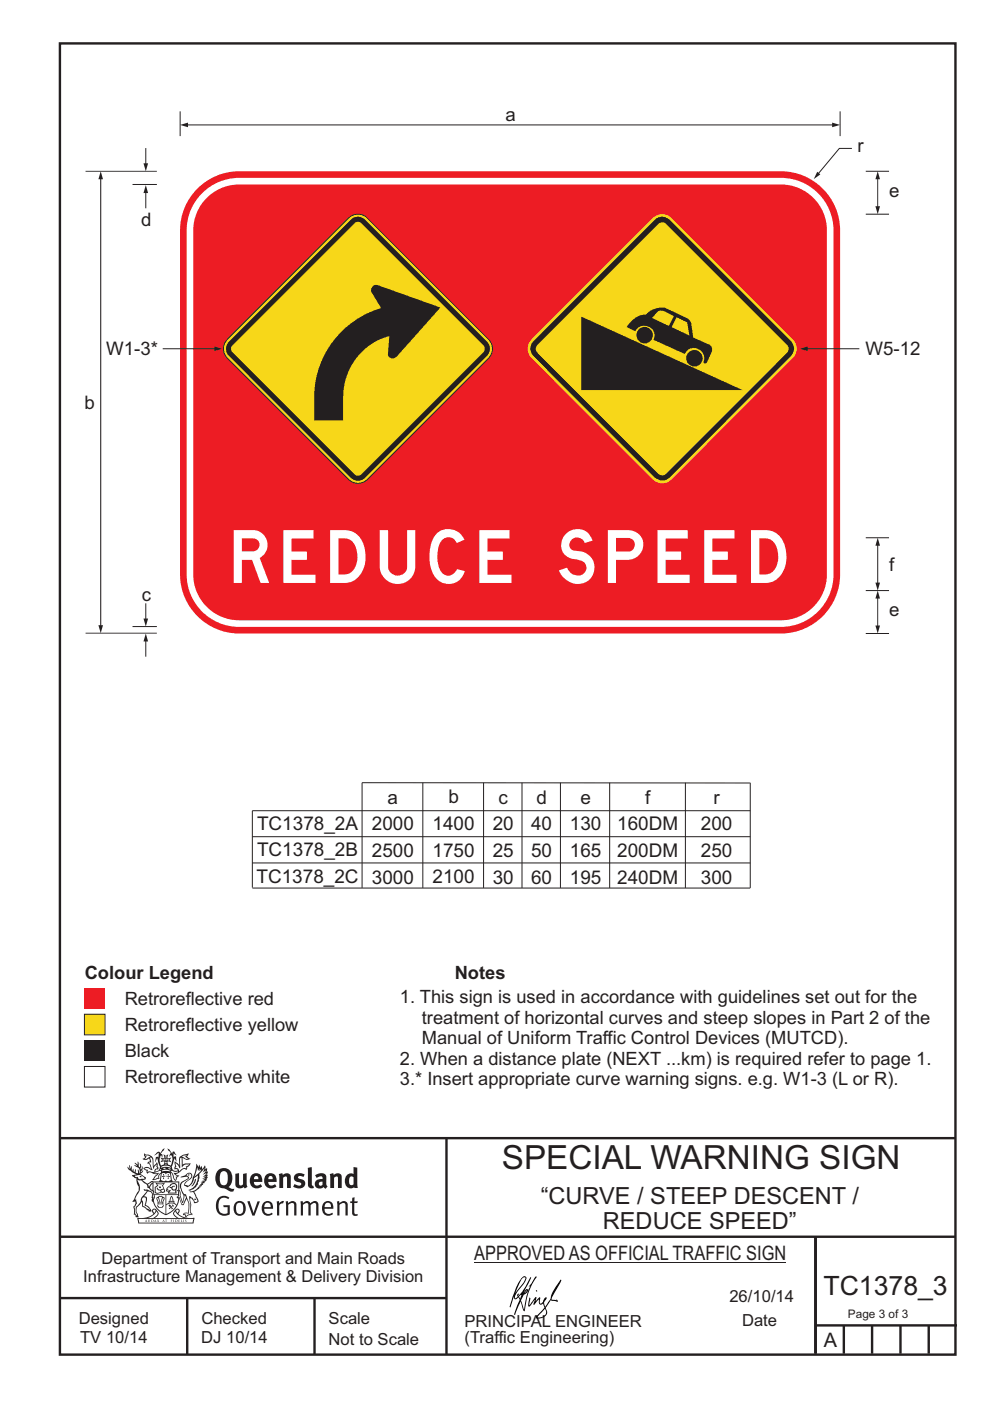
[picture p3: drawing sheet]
<svg xmlns="http://www.w3.org/2000/svg" width="210mm" height="297mm" viewBox="0 0 210 297" stroke-linecap="round" stroke-linejoin="round" font-family="sans-serif">
<path d="M12.7 241.3h189.9M94.7 241.4v45.8M12.7 275.2h82M12.7 262.2h190.1M39.7 275.2v12M66.7 275.2v12M173 262.2v24.8M173 281h30M179 281v6M185 281v6M191 281v6M197 281v6" fill="none" stroke="#231f20" stroke-width=".51"/>
<path d="M100.6 267.7h66.2" fill="none" stroke="#231f20" stroke-width=".21"/>
<g fill="#231f20">
<path d="M47 248.5a2.55 2.55 0 0 0 0 2.7l.3 .1a.81 .81 0 0 0 1-.9v-.6a1.04 1.04 0 0 0-1.1-1.5zM46.3 248.1a1.82 1.82 0 0 1 2.1-.2 1.82 1.82 0 0 1 .9 1.9 2.29 2.29 0 0 1-.8 1.9l.7 .3h.5l-.2 .6a2.87 2.87 0 0 1-2-.7 2.12 2.12 0 0 1-1.7-3.1z" fill-rule="evenodd"/>
<path d="M49.9 248.9l.8-.2v2a.46 .46 0 0 0 .2 .6 .46 .46 0 0 0 .7-.2v-2.2l.7-.2v2.4l.2 .5-.6 .4-.2-.3a1.02 1.02 0 0 1-1.2 .2 1.02 1.02 0 0 1-.6-1.1z" fill-rule="evenodd"/>
<path d="M54 249.5l-.1 .5h.9a.49 .49 0 0 0-.2-.6 .49 .49 0 0 0-.6 .1zM53.4 249.2a1.34 1.34 0 0 1 1.6-.3 1.34 1.34 0 0 1 .6 1.5v.2h-1.7a.77 .77 0 0 0 .5 .8 .77 .77 0 0 0 .9-.3l.3 .4a1.59 1.59 0 0 1-2.1 .2 1.59 1.59 0 0 1-.4-2z" fill-rule="evenodd"/>
<path d="M57 249.5l-.1 .5h.9a.49 .49 0 0 0-.2-.6 .49 .49 0 0 0-.6 .1zM56.4 249.2a1.34 1.34 0 0 1 1.6-.3 1.34 1.34 0 0 1 .7 1.5v.2h-1.8a.77 .77 0 0 0 .5 .8 .77 .77 0 0 0 .9-.3l.3 .4a1.59 1.59 0 0 1-2 .2 1.59 1.59 0 0 1-.5-2z" fill-rule="evenodd"/>
<path d="M59.1 248.9l.8-.2 .1 .4a.95 .95 0 0 1 1-.3 .95 .95 0 0 1 .7 .8v2.3h-.8v-2.3a.46 .46 0 0 0-.8 .1v2.2h-.9z" fill-rule="evenodd"/>
<path d="M62.5 249.1a1.75 1.75 0 0 1 2.1-.1l-.2 .5-.6-.2a.43 .43 0 0 0-.6 .3l.4 .3a1.04 1.04 0 0 1 1.2 1.2 1.04 1.04 0 0 1-1.4 .9l-1.2-.4 .3-.6 1 .4 .4-.4a.88 .88 0 0 0-1-.5l-.4-.2-.1-.4z" fill-rule="evenodd"/>
<path d="M65.3 247.6l.8-.2 .1 3.8 .2 .2 .2 .5a.88 .88 0 0 1-1-.1 .88 .88 0 0 1-.3-1z" fill-rule="evenodd"/>
<path d="M67.8 250.6a.43 .43 0 0 0-.1 .7 .43 .43 0 0 0 .7-.1v-.7zM66.8 249.2a1.7 1.7 0 0 1 2.4 .1v1.8l.3 .4-.4 .5-.5-.3a1.03 1.03 0 0 1-1.7-.2 1.03 1.03 0 0 1 .8-1.5h.7v-.4a.8 .8 0 0 0-1.2 .1z" fill-rule="evenodd"/>
<path d="M69.9 248.9l.8-.2 .1 .4a.95 .95 0 0 1 1-.3 .95 .95 0 0 1 .7 .8v2.3h-.8v-2.3a.46 .46 0 0 0-.8 .1v2.2h-.8z" fill-rule="evenodd"/>
<path d="M74.3 249.5a1.48 1.48 0 0 0 0 1.7l.4 .1 .3-.2v-1.5l-.3-.2zM75 247.4l.8 .2 .1 4.3h-.7l-.1-.2a1.26 1.26 0 0 1-1.4 0 1.26 1.26 0 0 1-.6-1.3 1.29 1.29 0 0 1 .5-1.3 1.29 1.29 0 0 1 1.4-.2z" fill-rule="evenodd"/>
<path d="M46.4 253.9a1.72 1.72 0 0 1 2.2 0l-.2 .3a1.24 1.24 0 0 0-1.4-.1 1.24 1.24 0 0 0-.7 1.3 1.49 1.49 0 0 0 1.3 2l.7-.2v-1.3h-.9l-.1-.4h1.4v2a1.93 1.93 0 0 1-2.2-.1 1.93 1.93 0 0 1-.7-2.2l.2-.7z" fill-rule="evenodd"/>
<path d="M50.3 255.2a1.65 1.65 0 0 0 .3 2.2 .99 .99 0 0 0 1-1.5 .78 .78 0 0 0-.4-.8 .78 .78 0 0 0-.9 .1zM50 254.9a1.33 1.33 0 0 1 1.6-.1 1.33 1.33 0 0 1 .5 1.5 1.31 1.31 0 0 1-1.3 1.5 1.31 1.31 0 0 1-1.3-1.6l.1-.5z" fill-rule="evenodd"/>
<path d="M52.5 254.7l.4-.1 .9 2.6 .8-2.5h.5l-1.1 3h-.5z" fill-rule="evenodd"/>
<path d="M56.2 255.2l-.2 .7h1.4a.7 .7 0 0 0-.3-.8 .7 .7 0 0 0-.9 .1zM55.9 255a1.22 1.22 0 0 1 1.5-.2 1.22 1.22 0 0 1 .5 1.5h-1.9a.93 .93 0 0 0 .5 1 .93 .93 0 0 0 1.2-.2l.1 .3a1.43 1.43 0 0 1-1.7 .1 1.43 1.43 0 0 1-.6-1.7z" fill-rule="evenodd"/>
<path d="M58.7 254.8l.4-.2 .1 .5 .4-.3 .6-.2-.2 .6a.66 .66 0 0 0-.8 .6v1.9h-.4z" fill-rule="evenodd"/>
<path d="M60.6 254.8l.4-.2 .1 .5a.94 .94 0 0 1 1-.4 .94 .94 0 0 1 .8 .7v2.3h-.5l-.1-2.5a.81 .81 0 0 0-1.2 .3v2.2h-.4z" fill-rule="evenodd"/>
<path d="M63.7 254.7l.5-.1 .1 .5 .4-.3a.78 .78 0 0 1 1.1 .3 .9 .9 0 0 1 1-.5 .9 .9 0 0 1 .7 .8v2.3h-.4l-.1-2.5a.67 .67 0 0 0-1.1 .3v2.2h-.5v-2.4l-.4-.2-.7 .4v2.2h-.5z" fill-rule="evenodd"/>
<path d="M69 255.2l-.2 .7h1.4a.7 .7 0 0 0-.3-.8 .7 .7 0 0 0-.9 .1zM68.7 255a1.22 1.22 0 0 1 1.5-.2 1.22 1.22 0 0 1 .5 1.5h-1.9a.93 .93 0 0 0 .5 1 .93 .93 0 0 0 1.2-.2l.1 .3a1.44 1.44 0 0 1-1.7 .1 1.44 1.44 0 0 1-.6-1.7z" fill-rule="evenodd"/>
<path d="M71.4 254.8l.5-.2 .1 .5a.94 .94 0 0 1 1-.4 .94 .94 0 0 1 .7 .7v2.3h-.4l-.1-2.5a.81 .81 0 0 0-1.2 .3v2.2h-.5z" fill-rule="evenodd"/>
<path d="M74.7 254l.5-.2v.9h.7l-.1 .4h-.7l.1 2.2 .1 .1h.5l.1 .3a.75 .75 0 0 1-1.2-.6v-2h-.4v-.4h.4z" fill-rule="evenodd"/>
<path d="M30.8 244.9l1.1 .3-.9 .5h-.4l.5-.5zM31.8 245.5l.2-.1a2.44 2.44 0 0 1 .4 2l.1 .4 .7-1-.1 .6 .3 .3a.57 .57 0 0 0-.6 .8l-1-.2-.5 .2 .1-.5-.7-.2 .6-.2 1 .5 .1-.1-.6-1.3-.2-.1 .5-.1zM30.7 244.5l-.2 .4 .3 .4-.6 .4a1.04 1.04 0 0 0 1.4-.1l.2 .7h-.4l-.2 .4a.94 .94 0 0 1 .9 1.1l-.2-.1a1.16 1.16 0 0 0-1.5-.1l.3 .4 .4 .2 .1 .5 .2 .2v-.2a.94 .94 0 0 1 1.1 .2h.9l-1.2 1.2a1.13 1.13 0 0 0 1.2-.2l.4-.1-.1-.4 .5-.7a.83 .83 0 0 0-.6 1.1l-.3-.1-.7 .3 1.1-1.4-.5 .2-.5-.1 1.3-.5-.2-.2-.8 .4v-.3l.2-.2 .3 .1 .1-.3-.2-.4v-.6l-.2-.3-.6 .9v-.7a1.42 1.42 0 0 0-1.7-1.8z" fill-rule="evenodd"/>
<path d="M38.5 245.3l.5-.3 .7-.1-.6 .3 .8 .5h-.3zM38.3 245.5h.2l.1 2a1.69 1.69 0 0 1 1.5-.7l-.7 .5 .1 .5a1.1 1.1 0 0 0-1.5 .6l-.1-.5-.2-.2h-.5l.2-.4-.2-.7a1.42 1.42 0 0 1 .8 1.1l.2-.1zM37.1 246.2l.1 1-.2 .3v.5l.6-.1 .1 .2a.96 .96 0 0 1-1.1-.1l-.1 .1a1.06 1.06 0 0 0 1.3 .2v.1a.72 .72 0 0 1-1 .2l.3 .5 .6 .3-.4 .1-.1 .7-.3-.4-.3-1.1-.4-.4 .4 .9a1.54 1.54 0 0 0 .6 1.2l.2-.3a.58 .58 0 0 1 .5-.7l.1-.2h-.3l-.4-.3 .9-.5a.93 .93 0 0 1 1.1-.5l.1 .2 .2-.1 .1-.5a.99 .99 0 0 0 .7-.9l-1.3 .1-.4 .3v-1.5l.9 .4 .8-.3h-.3l-.5-.4 .4-.7-.7 .2a1.46 1.46 0 0 0-1.3 2.1v.4l-.2-.4z" fill-rule="evenodd"/>
<path d="M35.6 248.9l.2 .1-.1 .4h.3l-.3 .1v.5l-.1-.6h-.3l.3-.1z" fill-rule="evenodd"/>
<path d="M34.6 248.9l.2 .1-.1 .3 .4 .1h-.4v.6l-.1-.5-.3-.1h.3z" fill-rule="evenodd"/>
<path d="M34.3 248.8a.57 .57 0 0 1 .9 .2 .57 .57 0 0 1 .9-.2l.2 1.4-.2 .1a.57 .57 0 0 1-.9-.1 .69 .69 0 0 1-1.1 0zM34.2 248.1l-.3 2.1-.2 .4h2.9l-.1-.4-.3-2.1h-.2v.3l-.8-.1-.9 .1 .1-.3z" fill-rule="evenodd"/>
<path d="M34.2 252.4a.3 .3 0 0 0 .6 0 .3 .3 0 0 0-.6 0zM33.3 251l.3 .3-.3 .3a.79 .79 0 0 0 0 1.3l.8-.2-.1-.3a.55 .55 0 0 1-.7-.6h.1l.1 .3 .4 .1 .8-.2-.4-.7 .4-.3-.7 .1zM33 250.7l1.1 .2 .9-.2-.4 .7 .4 1.1a.56 .56 0 0 1-.8 .3l-.2 .1a.73 .73 0 0 1-.9 .1 .73 .73 0 0 1-.3-.9v-.4l.5-.4z" fill-rule="evenodd"/>
<path d="M35.6 251.9l.7-.5a.58 .58 0 0 1 1-.1 .58 .58 0 0 1-.5 .9l-.2-.3a.43 .43 0 0 1 .6-.3v-.1a.57 .57 0 0 0-.8 .2l-.2-.1-.3 .2 .4 .1a.55 .55 0 0 0 .9 .5v.5h-1.3l.3-.4-.1-.2-.6 .1 .2-.2-.2-.1zM35.4 251.8l-.1 .2a.39 .39 0 0 0 .2 .7l.3-.1-.2 .5h1.9l-.1-.8a.86 .86 0 0 0-.1-1.4 .86 .86 0 0 0-1.3 .4z" fill-rule="evenodd"/>
<path d="M36 254.8h.8v.2h-.8zM36.4 253.8l.2 .8h-.4zM36.4 253.5l-.3 .5-.1 .6h-.2v.4l-.7 .4 .1 .2a1.48 1.48 0 0 1 2.2 .1l.2-.1-.6-.5v-.5h-.2l-.1-.6z" fill-rule="evenodd"/>
<path d="M35.8 255.4l.3 .1 .2 .3 .3-.2-.2-.2a.38 .38 0 0 1 .4 .5l-.1-.2-.3 .3 .3 .2-.3 .2-.1-.3-.4 .3-.1-.2 .4-.3-.2-.1-.1 .1z" fill-rule="evenodd"/>
<path d="M34.5 254h.2v.2l-.3 .6h-.1zM33.6 255.3h.9v.2a.55 .55 0 0 1-.8 .4v-.2h-.2zM33.4 254h.2l.2 .8h-.2zM33.6 255h.8l.1 .1-.8 .1zM33.8 253.7h.5l-.2 1.1h-.2zM33.3 253.8l-.1 .3 .3 1.2a.48 .48 0 0 0-.1 .5 .48 .48 0 0 0 .4 .3l.6-.1a.49 .49 0 0 0 .2-.7l.3-1.2-.1-.3a1.42 1.42 0 0 0-1.5 0z" fill-rule="evenodd"/>
<path d="M33.6 251.6h.5l.1 .3h-.4z" fill-rule="evenodd"/>
<path d="M41.3 250.1l.3-.2-.2 .9-.6 .7h-.2l.5-.7z" fill-rule="evenodd"/>
<path d="M39.7 249l.3-.2 .5 .2a.88 .88 0 0 1-.6 1.1 1.22 1.22 0 0 0-.8 1.3l.5 .2a.72 .72 0 0 0 .9-.4l.5-.8 .2-.6 .8-.6v.3a2.85 2.85 0 0 1-2 2.8l.1 .1a2.13 2.13 0 0 0 1.9-1.5l-.1-.2a2.01 2.01 0 0 0 .3-1.8l1.2-1.3-.4 1 .7-.5-.7 1 .8-.4-.8 .8 .7-.1-.9 .5 .8-.1-.8 .4h.7l-.8 .3 .3 .2h-.4l.2 .4-.4-.1 .2 .3h-.4l.1 .3h-.1a2.16 2.16 0 0 1-2 1l.1 .2h.4a.76 .76 0 0 1 .7 .7l.5 1.2-.6 .2a1.45 1.45 0 0 0-1.2-1.3l.3 1.8-.1 1.9 .4 .2a1.07 1.07 0 0 0-1.2 .4v-.3l-.5-.2a.87 .87 0 0 1 1-.1l.1-.7a4.4 4.4 0 0 0-.6-3.1l-.1-.3h-.2a2.16 2.16 0 0 1-.7-2.2l.3-.3 1.2-.8a.55 .55 0 0 0-.4-.7zM37.8 252.4a.76 .76 0 0 1 .3 1.1l.6 1.6 .4-1.7 .2 .1a.61 .61 0 0 1-.1 .9l-.3 .9h-.2l-.7-1.6-.3 .1a1.18 1.18 0 0 0 .1-1.4zM41.8 247.5l.2 .8 .3-.6v.6l.3-.5a1.9 1.9 0 0 1-1.1 1.4l-.3 .3zM38.2 249.6l1.4-.1 .2 .1v.3l-.5 .3a1.26 1.26 0 0 0-1 1.9l.2 .7a1.84 1.84 0 0 1 .2 2l-.4-1.3a.96 .96 0 0 0-.4-1.3l-.4 .3a.78 .78 0 0 1-.1 1.3l.2 .2h.4l.4 1.1a.38 .38 0 0 0 .2 .4 .38 .38 0 0 0 .4-.1l.6-1.2a2.94 2.94 0 0 1 .3 2.5v.5l-.8-.1-.3 .4v.2l.4-.1 .1 .4 .2 .1a1.02 1.02 0 0 1 1.3-.5l-.1-.4-.3-.1 .2-1.7-.3-1.4 .1 .1a1.14 1.14 0 0 1 .7 .9 .63 .63 0 0 0 .9-.2 .63 .63 0 0 0-.2-.8l-.6-1.3 .9-.6 .2-.3 .2-.1v-.2h.3l-.1-.3h.4l-.1-.3 .5-.1-.2-.2 .5-.4 .1-.2-.3 .1 .5-.6-.3 .1 .3-.6-.4 .1 .4-.5v-.3l-.3 .2 .1-.6v-.3l-.4 .3-.1-.8-.5 .8-.2-.7-.2 .5-.3-.8-.1 .6-.5-.8-.1 1.4-.7 1.9a1.81 1.81 0 0 1-.9 1.4l-.6-.2a1.75 1.75 0 0 1 1.1-1.2 .75 .75 0 0 0 .1-1.3 .75 .75 0 0 0-1.2 .5z" fill-rule="evenodd"/>
<path d="M41.2 254.2l.3-.1 .1 .3h-.4z" fill-rule="evenodd"/>
<path d="M29.4 258.4h11.6l-.2 .8h-11.3zM31.3 258.2l.5-.1a2.48 2.48 0 0 0 1.4-1.3l.2 .6-.5 .5-.4 .3zM32.5 256.6l.3-.2 .2 .2-.3 .6zM37.2 256.8a2.65 2.65 0 0 0 1.8 1.4h-1.1l-.5-.3-.5-.5zM37.4 256.6l.2-.2 .3 .2-.3 .6zM29.2 258.2l.1 1.2h11.7l.3-1.1-.2-.1a4.1 4.1 0 0 1-3.3-.9l.3-.4-.1-.5a1.06 1.06 0 0 0-1.3 .9l.2 .4 .6 .5h-4.7l.3-.1a.84 .84 0 0 0 .6-.7 .84 .84 0 0 0-.5-.9l-.3-.2-.5 .1-.1 .5 .3 .4a4.2 4.2 0 0 1-3.4 .9z" fill-rule="evenodd"/>
<path d="M31 258.7l.1 .2h-.2zM31 258.6l-.3 .5 .4-.1 .2 .1z" fill-rule="evenodd"/>
<path d="M31.3 258.6h.2v.4a.25 .25 0 0 0 .3-.1 .25 .25 0 0 0-.1-.3h.1a.29 .29 0 0 1 0 .4 .29 .29 0 0 1-.4 0 .29 .29 0 0 1 0-.4z" fill-rule="evenodd"/>
<path d="M32.2 258.6a.22 .22 0 0 1 .3 .2 .22 .22 0 0 1-.3 .2zM32 258.6v.5a.33 .33 0 0 0 .5-.1 .33 .33 0 0 0 0-.4 .33 .33 0 0 0-.5 0z" fill-rule="evenodd"/>
<path d="M32.9 258.7l.1 .2h-.2zM32.9 258.6l-.2 .5 .3-.1 .2 .1z" fill-rule="evenodd"/>
<path d="M33.3 258.6h.2v.2l.3-.2-.2 .2 .2 .3-.3-.2-.1 .2h-.1l.2-.3z" fill-rule="evenodd"/>
<path d="M34.7 258.7l.1 .2h-.2zM34.7 258.6l-.3 .5 .4-.1 .2 .1z" fill-rule="evenodd"/>
<path d="M35 258.6h.4h-.1v.5h-.2l.1-.5z" fill-rule="evenodd"/>
<path d="M36.2 258.6h.3h-.2v.2h.2h-.2l.1 .3h-.2z" fill-rule="evenodd"/>
<path d="M36.7 258.6h.2v.5h-.2z" fill-rule="evenodd"/>
<path d="M37.3 258.6a.22 .22 0 0 1 .3 .2 .22 .22 0 0 1-.3 .2zM37.1 258.6v.5a.33 .33 0 0 0 .5-.1 .33 .33 0 0 0 0-.4 .33 .33 0 0 0-.5 0z" fill-rule="evenodd"/>
<path d="M37.8 258.6h.3h-.1v.2h.1h-.1v.2l.1 .1h-.3z" fill-rule="evenodd"/>
<path d="M38.3 258.6h.3l-.1 .4 .2 .1h-.4z" fill-rule="evenodd"/>
<path d="M38.9 258.6h.2v.5h-.2z" fill-rule="evenodd"/>
<path d="M39.3 258.6h.2l-.2 .1 .2 .2-.1 .2h-.1v-.2l.2 .1z" fill-rule="evenodd"/>
<path d="M34.2 247.4a1.51 1.51 0 0 1 2 .2 2.67 2.67 0 0 0-2.1 0zM35.7 247.6l.4 .2 .1 .2-.4-.1zM34.6 247.7l.4-.1 .2 .2h-.4zM34 247.9l.3 .1-.3 .1zM34.9 246.9l.3-.2 .2 .2zM34.9 245.7h.2v.4h-.2zM35 245.1l.2 .2 .2-.2-.1 .4h-.2zM35.1 246.3h.2l.1 .4-.2-.2-.2 .2zM35.3 245.7h.2v.4h-.2zM34.4 245.7l.3 .1v.2l-.3 .1 .2-.2zM35.7 245.8l.3-.1-.2 .2 .2 .2-.4-.1zM32.7 244.9l1-.5-.1 1-.2-.1-.4 .1-.2 1.1 .5-1 .2 .9a1.84 1.84 0 0 1 .3 1.7l.4 .1a2.48 2.48 0 0 1 2.2 .1l.2-.3-.2-.7 .7-1.7 .4 .6-.2-1-.2-.1-.2 .3v-.9l.6 .4-.6-.7h-.3l-.1 .4-.5-.8-.5-.3 .2 .4 .5 .6-.4 .7 .4-.3a2.06 2.06 0 0 1 0 2.2l-.6-.2-.1-.6 .1-.1 .8 .2-.4-.5 .4-.5-.7 .2-.2-.2 .2-.7-.5 .4-.5-.4 .2 .7-.2 .2-.7-.2 .4 .5-.4 .5 .7-.2 .2 .1-.2 .6-.5 .2a2.02 2.02 0 0 1 0-2.2l.3 .5-.1-.6-.3-.1 .8-1.2-.5 .3-.4 .7-.2-.3a.8 .8 0 0 0-.8 .5z" fill-rule="evenodd"/>
<path d="M29.2 250.1l.3 .2a.61 .61 0 0 1 .8 .3l.3 .2a.8 .8 0 0 1 .6 1l.4 .1 .5 .6a1 1 0 0 1 .5 1l-.1 .7v-.5h-.1a.96 .96 0 0 0-.8-1.3l-.3-.2h-.6l-.1-.1-.2 .1 .2 .3h.5l-1.1 1.4-.2 .9-.4 .6a1.33 1.33 0 0 0-.5 1.8l.2 .5a1.26 1.26 0 0 1-.5-1.4l-.1-.4a1.56 1.56 0 0 0 .4-1.7l-.3 .2 .2-.5a3.2 3.2 0 0 0 .7-3zM30.4 253.9h.4a2.06 2.06 0 0 1-.1 1.6l.7 .5 .4 .5-.6-.2-.8-.6-.1-.9a.51 .51 0 0 1 .1-.9zM28.6 249.3a1.52 1.52 0 0 1 2.1 .6l-1.1 .1-.2-.1-.2-.4-.4 .1zM27.5 247v.8l-.3-.4-.2 .1a3.1 3.1 0 0 0 2 1.5l-1 .1 .5 .6 .5 .1v1.1a1.84 1.84 0 0 1-.2 2.5l-.4 .9-.4 .4 .3 .1 .4-.1 .1 .4-.2 .5-.3 .2 .1 1.8 .2-.1 .2 .6h.2l.4-.1-.1-.5a1.3 1.3 0 0 1-.1-1.6l.8-1.1 .2 1.1 .6 .2 .4 .6 .2-.2 .2 .4 .5-.1a1.85 1.85 0 0 0-1.2-1.3l.1-.3a1.39 1.39 0 0 0 0-1.5h-.5l.5-.6a.66 .66 0 0 1 .9-.4 .66 .66 0 0 1 .3 .9l-.1 .4h.2v.1l-.2 .3 .2 .5 .2-.3a2.24 2.24 0 0 0 .1-2.2 .73 .73 0 0 1-.7-.6 .73 .73 0 0 1 .5-.8l.1-.2a.94 .94 0 0 0-.9 .8 .48 .48 0 0 1-.1-.5 .48 .48 0 0 1 .5-.3l.5-.3a.51 .51 0 0 0-.8 .2l-.5 .3-1-.8 .6-.1 .1-.5-1.1-.7 .5-.4v-.4l-.5 .5 .1-.2a.69 .69 0 0 0 .2-1.1v.5l-.3 .2 .1-1.1-.3-.2 .1 .6-.1 .2-.4-1.2v.6l-.7-.3 .6 .6-.6-.2 .2 .3a1 1 0 0 1 .8 1.5l-.2-.8v.8l-.5-.2-.1-.7-.2 .6-.2-.1v-.6l-.2 .4-.2-.2 .1-.7-.2 .5z" fill-rule="evenodd"/>
<path d="M29.5 249.5l.3-.2 .3 .3z" fill-rule="evenodd"/>
<path d="M32.4 250.5h5.6v2l-.2-.1v-1.7h-5.2v2.5h5.2v-.8l.1 .2-.1 1.1v-.3h-2.5v4a4.1 4.1 0 0 0 2.6-3.6l.1-.1a4 4 0 0 1-2.8 3.9 4.2 4.2 0 0 1-2.8-4.7l.1 1.3 .1-.1a3.8 3.8 0 0 0 2.5 3.3v-4h-2.5l-.2-.9z" fill-rule="evenodd"/>
<circle cx="40" cy="249.1" r=".17"/>
</g>
<g fill="#000">
<path d="M111.6 273.7l.2-.2-.5 .7zM110.4 274.5l.2 .1-.3 .8-.2-.5zM110.9 270.9h.5a9.3 9.3 0 0 1-2 3.1l-.1 .3 1-2.5zM110.6 271a14.7 14.7 0 0 0-2.2 4.9l-.3 1.2 .1 .1 .8-2.3a.42 .42 0 0 0 .2 .6 .42 .42 0 0 0 .6-.3l.2-.1 .2 .5-1.1 3.2h.2l1.1-2.9 .6 1.9 .2 .2 .2-.5a13.5 13.5 0 0 1 2-6.2l.4-.5-.1-.2-1.6 2.1 .4-.1a14.9 14.9 0 0 0-1.3 5.1l-.4-1.1a1.39 1.39 0 0 1 .2-1.9l.1-.2a.92 .92 0 0 0 .8-1.2 .75 .75 0 0 0-.8 .7l-.1 .2 1.6-3.4h-.1l-.4 .7a10.5 10.5 0 0 1-2.2 3.3l.2-.5a.32 .32 0 0 0-.4 .2 .32 .32 0 0 0 .1 .4l-.5 .4a3.2 3.2 0 0 1 1.1-2.3l.5-.6a2.49 2.49 0 0 0 .7-1.6l-.4-.2z" fill-rule="evenodd"/>
<path d="M113.7 273.6l.3 .2h-.3z" fill-rule="evenodd"/>
<path d="M115.6 277.5a1.15 1.15 0 0 1 .1 1.3 1.15 1.15 0 0 1-1.2 .5l-.6 .1zM112.2 275.2l-.2 1.6 .2 .2 1.2-1.5-.2 1.1 1.1-1.1a.94 .94 0 0 0 .4 1.1l.5-.3 .3 .9-1.2 1.3a.98 .98 0 0 0-.5 1 1.9 1.9 0 0 0 2.3-1.3l-.1-.2a1.02 1.02 0 0 1 .2-1.4l.6-1 1.5 .3-.2-.4v.2l-1.1-.1v-.3l2-3.6 .1-.2-.2-.2-1.7 2.8a6.6 6.6 0 0 1-1.6 2.9l-.1-.2a1.01 1.01 0 0 1 .4-1.4l.1-.2-.3-.1-.4 .4-.1 .5-.6 .4-.1-.4 .1-.9-.2-.1-.9 1 .3-1h-.2l-1.4 1.8 .3-1.5v-.1z" fill-rule="evenodd"/>
</g>
<path d="M12.7 9.2h190v278h-190z" fill="none" stroke="#231f20" stroke-width=".51"/>
<path d="M17.9 220.6h4.4v4.3h-4.4z" fill="#231f20"/>
<path d="M17.9 226.1h4.4v4.4h-4.4z" fill-rule="evenodd" fill="#fff" stroke="#231f20" stroke-width=".21"/>
<path d="M17.9 215h4.4v4.4h-4.4z" fill-rule="evenodd" fill="#f7d719" stroke="#231f20" stroke-width=".21"/>
<path d="M17.9 209.5h4.4v4.4h-4.4z" fill="#ed1c24"/>
<path d="M53.5 177.4h105.6M89.7 165.9v22.4M102.6 165.9v22.4M110.7 165.9v22.4M118.9 165.9v22.4M129.3 165.9v22.4M145.4 165.9v22.4M159 166l-82.2-.1v22.4M159.1 165.9v22.4M159.1 171.9h-105.6v16.3M53.5 183h105.6M53.5 188.3h105.6" fill="none" stroke="#231f20" stroke-width=".21"/>
<path d="M42.9 41a11.1 11.1 0 0 1 7.8-3.3h115a11.1 11.1 0 0 1 11.1 11.1v73a11.1 11.1 0 0 1-11.1 11.1h-115a11.1 11.1 0 0 1-11.1-11.1v-73a11.1 11.1 0 0 1 3.3-7.8zM43.4 42.4a9.7 9.7 0 0 1 7.3-3.3h115a9.7 9.7 0 0 1 9.7 9.7v73a9.7 9.7 0 0 1-9.7 9.7h-115a9.7 9.7 0 0 1-9.7-9.7v-73a9.7 9.7 0 0 1 2.4-6.4zM41.9 40a12.5 12.5 0 0 1 8.8-3.7h115a12.6 12.6 0 0 1 12.5 12.5v73a12.6 12.6 0 0 1-12.5 12.5h-115a12.6 12.6 0 0 1-12.5-12.5v-73a12.5 12.5 0 0 1 3.7-8.8z" fill-rule="evenodd" fill="#ed1c24"/>
<path d="M39.7 26.5h136.9" fill="none" stroke="#231f20" stroke-width=".21"/>
<g fill="#231f20">
<path d="M38.2 26.5l1.7-.5v1z"/>
<path d="M176.5 26l1.7 .5-1.7 .5z"/>
</g>
<path d="M38.2 23.6v5.3M34.5 73.9h11.1" fill="none" stroke="#231f20" stroke-width=".21"/>
<path d="M45.5 73.5l1.7 .4-1.7 .5z" fill="#231f20"/>
<path d="M48.2 72l25.7-25.8a2.82 2.82 0 0 1 4 0l25.7 25.8a2.82 2.82 0 0 1 0 3.9l-25.7 25.8a2.82 2.82 0 0 1-4 0l-25.7-25.8a2.82 2.82 0 0 1 0-3.9z" fill-rule="evenodd" fill="#f7d719" stroke="#231f20" stroke-width=".21"/>
<path d="M48.6 72.4l25.8-25.8a2.19 2.19 0 0 1 3.1 0l25.8 25.8a2.19 2.19 0 0 1 0 3.1l-25.8 25.8a2.19 2.19 0 0 1-3.1 0l-25.8-25.8a2.19 2.19 0 0 1 0-3.1z" fill-rule="evenodd" fill="#231f20"/>
<path d="M49.3 73.2l25.9-25.9a1.05 1.05 0 0 1 1.5 0l25.8 25.9a1.05 1.05 0 0 1 0 1.5l-25.8 25.9a1.05 1.05 0 0 1-1.5 0l-25.9-25.9a1.05 1.05 0 0 1 0-1.5z" fill-rule="evenodd" fill="#f7d719"/>
<path d="M79.2 60.6l.5-.2 .5 .1 13.2 4.7-9.2 10.3a1.12 1.12 0 0 1-1.9-.2l.3-4a13.3 13.3 0 0 0-9.8 12.8v5h-6.2a28.7 28.7 0 0 1 1.1-11.3 19.8 19.8 0 0 1 13.1-12.5l-2.1-3.4a1.26 1.26 0 0 1 .5-1.3z" fill-rule="evenodd" fill="#231f20"/>
<path d="M180.7 31.5h-2.7l-4.4 5.3" fill="none" stroke="#231f20" stroke-width=".21"/>
<path d="M173.3 36.4l.7 .6-1.4 1z" fill="#231f20"/>
<path d="M178.2 23.6v5.3M183.6 36.3h5M183.6 45.4h5M171.2 73.9h11.1M183.6 114h5M183.6 125.2h5M183.6 134.3h5" fill="none" stroke="#231f20" stroke-width=".21"/>
<path d="M169.6 73.9l1.7-.4v.9z" fill="#231f20"/>
<path d="M186.2 126.8v6" fill="none" stroke="#231f20" stroke-width=".21"/>
<g fill="#231f20">
<path d="M186.2 125.2l.5 1.7h-1z"/>
<path d="M185.7 132.6h1l-.5 1.7z"/>
</g>
<path d="M186.2 115.6v8.1" fill="none" stroke="#231f20" stroke-width=".21"/>
<g fill="#231f20">
<path d="M186.2 114l.5 1.7h-1z"/>
<path d="M185.7 123.5h1l-.5 1.7z"/>
</g>
<path d="M186.2 37.9v6" fill="none" stroke="#231f20" stroke-width=".21"/>
<g fill="#231f20">
<path d="M186.2 36.3l.5 1.7h-1z"/>
<path d="M185.7 43.7h1l-.5 1.7z"/>
</g>
<path d="M18.1 36.3h15.2M21.4 37.9v94.8M28.1 39.1h5.2" fill="none" stroke="#231f20" stroke-width=".21"/>
<g fill="#231f20">
<path d="M21.4 36.3l.5 1.7h-1z"/>
<path d="M20.9 132.6h1l-.5 1.6z"/>
</g>
<path d="M30.9 40.8v3.4" fill="none" stroke="#231f20" stroke-width=".21"/>
<path d="M30.9 39.2l.5 1.7h-1z" fill="#231f20"/>
<path d="M30.9 31.4v3.4" fill="none" stroke="#231f20" stroke-width=".21"/>
<path d="M30.4 34.6h1l-.5 1.7z" fill="#231f20"/>
<path d="M18.1 134.2h15.2M28.1 132.8h5.2M30.9 127.9v3.4" fill="none" stroke="#231f20" stroke-width=".21"/>
<path d="M30.4 131.1h1l-.5 1.7z" fill="#231f20"/>
<path d="M30.9 135.9v3.3" fill="none" stroke="#231f20" stroke-width=".21"/>
<path d="M30.9 134.3l.5 1.7h-1z" fill="#231f20"/>
<path d="M112.7 72l25.8-25.8a2.8 2.8 0 0 1 3.9 0l25.8 25.8a2.8 2.8 0 0 1 0 3.9l-25.8 25.8a2.8 2.8 0 0 1-3.9 0l-25.8-25.8a2.8 2.8 0 0 1 0-3.9z" fill-rule="evenodd" fill="#f7d719"/>
<path d="M138.9 46.6a2.26 2.26 0 0 1 3.1 0l25.8 25.7a2.25 2.25 0 0 1 0 3.2l-25.8 25.7a2.25 2.25 0 0 1-3.1 0l-25.8-25.7a2.23 2.23 0 0 1 0-3.2z" fill-rule="evenodd" fill="#231f20"/>
<path d="M139.7 47.4a1.15 1.15 0 0 1 1.5 0l25.7 25.7a1.17 1.17 0 0 1 0 1.7l-25.7 25.7-.7 .3-.8-.3-25.7-25.7a1.14 1.14 0 0 1 0-1.7z" fill-rule="evenodd" fill="#f7d719"/>
<path d="M123.3 67.1l34.2 15.6h-34.2zM135 71.1a1.75 1.75 0 0 0 3.5 0 1.75 1.75 0 0 0-3.5 0zM145.5 76a1.75 1.75 0 0 0 3.5 0 1.75 1.75 0 0 0-3.5 0zM133.8 68.2a4.3 4.3 0 0 1 3.2-1.5 4.1 4.1 0 0 1 4.3-1.3l4.9 2.4 .4 .8 .4 2.9 3.5 1.6a1.22 1.22 0 0 1 .4 1.6l-1 2.3h-.5l-.2-.1a2.16 2.16 0 0 0-1.1-2.9 2.16 2.16 0 0 0-2.9 1l-6.6-3a2.14 2.14 0 0 0-1-2.8 2.14 2.14 0 0 0-2.9 1l-1.8-.8zM139.4 66.2l-1.1 1.2 3.6 1.7 1-2.1-2-1a1.24 1.24 0 0 0-1.5 .2zM143.5 67.3l2.2 1.1 .5 2.7-3.7-1.7z" fill-rule="evenodd" fill="#231f20"/>
<text font-size="11.2" fill="#fff" x="49.6" y="123.6">REDUCE SPEED</text>
<text font-size="7.1" fill="#231f20" x="106.5" y="247.8">SPECIAL WARNING SIGN</text>
<text font-size="5.6" fill="#231f20" x="174.7" y="274.6">TC1378_3</text>
<g font-size="5" fill="#231f20">
<text x="114.7" y="255.3">“CURVE / STEEP DESCENT /</text>
<text x="127.9" y="260.5">REDUCE SPEED”</text>
</g>
<g font-size="4.2" fill="#231f20">
<text x="100.6" y="267.2">APPROVED AS OFFICIAL TRAFFIC SIGN</text>
<text x="174.7" y="285.6">A</text>
</g>
<g font-size="4" fill="#231f20">
<text x="107.2" y="25.6">a</text>
<text x="181.9" y="32.3">r</text>
<text x="188.6" y="41.7">e</text>
<text x="29.9" y="47.9">d</text>
<text x="22.5" y="75.4">W1-3*</text>
<text x="183.6" y="75.4">W5-12</text>
<text x="17.9" y="86.7">b</text>
<text x="188.6" y="121.1">f</text>
<text x="30.1" y="127.4">c</text>
<text x="188.6" y="130.6">e</text>
<text x="82.2" y="170.4">a</text>
<text x="95.1" y="170.4">b</text>
<text x="105.7" y="170.4">c</text>
<text x="113.8" y="170.4">d</text>
<text x="123.1" y="170.4">e</text>
<text x="136.8" y="170.4">f</text>
<text x="151.3" y="170.4">r</text>
<text x="54.5" y="175.9">TC1378_2A</text>
<text x="78.9" y="176.1">2000</text>
<text x="91.8" y="176">1400</text>
<text x="104.5" y="176.1">20</text>
<text x="112.7" y="176.1">40</text>
<text x="120.9" y="176">130</text>
<text x="130.9" y="176.1">160DM</text>
<text x="148.7" y="176">200</text>
<text x="54.5" y="181.5">TC1378_2B</text>
<text x="78.9" y="181.7">2500</text>
<text x="91.8" y="181.6">1750</text>
<text x="104.5" y="181.7">25</text>
<text x="112.7" y="181.7">50</text>
<text x="120.9" y="181.7">165</text>
<text x="130.9" y="181.7">200DM</text>
<text x="148.7" y="181.7">250</text>
<text x="54.4" y="187.2">TC1378_2C</text>
<text x="78.9" y="187.4">3000</text>
<text x="91.8" y="187.3">2100</text>
<text x="104.5" y="187.4">30</text>
<text x="112.7" y="187.4">60</text>
<text x="120.9" y="187.3">195</text>
<text x="130.9" y="187.4">240DM</text>
<text x="148.7" y="187.3">300</text>
</g>
<g font-size="3.9" fill="#231f20">
<text x="18" y="207.6">Colour Legend</text>
<text x="96.5" y="207.6">Notes</text>
<text x="26.4" y="213">Retroreflective red</text>
<text x="84.8" y="212.7">1. This sign is used in accordance with guidelines set out for the</text>
<text x="26.4" y="218.5">Retroreflective yellow</text>
<text x="89.5" y="217.1">treatment of horizontal curves and steep slopes in Part 2 of the</text>
<text x="89.5" y="221.4">Manual of Uniform Traffic Control Devices (MUTCD).</text>
<text x="26.4" y="224">Black</text>
<text x="84.8" y="225.7">2. When a distance plate (NEXT ...km) is required refer to page 1.</text>
<text x="26.4" y="229.6">Retroreflective white</text>
<text x="84.8" y="230.1">3.* Insert appropriate curve warning signs. e.g. W1-3 (L or R).</text>
</g>
<g font-size="3.5" fill="#231f20">
<text x="21.5" y="267.9">Department of Transport and Main Roads</text>
<text x="17.7" y="271.8">Infrastructure Management &amp; Delivery Division</text>
<text x="16.7" y="280.7">Designed</text>
<text x="42.7" y="280.7">Checked</text>
<text x="69.7" y="280.7">Scale</text>
<text x="98.5" y="281.4">PRINCIPAL ENGINEER</text>
<text x="154.7" y="276.1">26/10/14</text>
<text x="157.4" y="281.2">Date</text>
<text x="17" y="284.8">TV 10/14</text>
<text x="42.7" y="284.8">DJ 10/14</text>
<text x="69.7" y="285.2">Not to Scale</text>
<text x="98.5" y="284.8">(Traffic Engineering)</text>
</g>
<text font-size="2.5" fill="#231f20" x="179.9" y="279.4">Page 3 of 3</text>
</svg>
